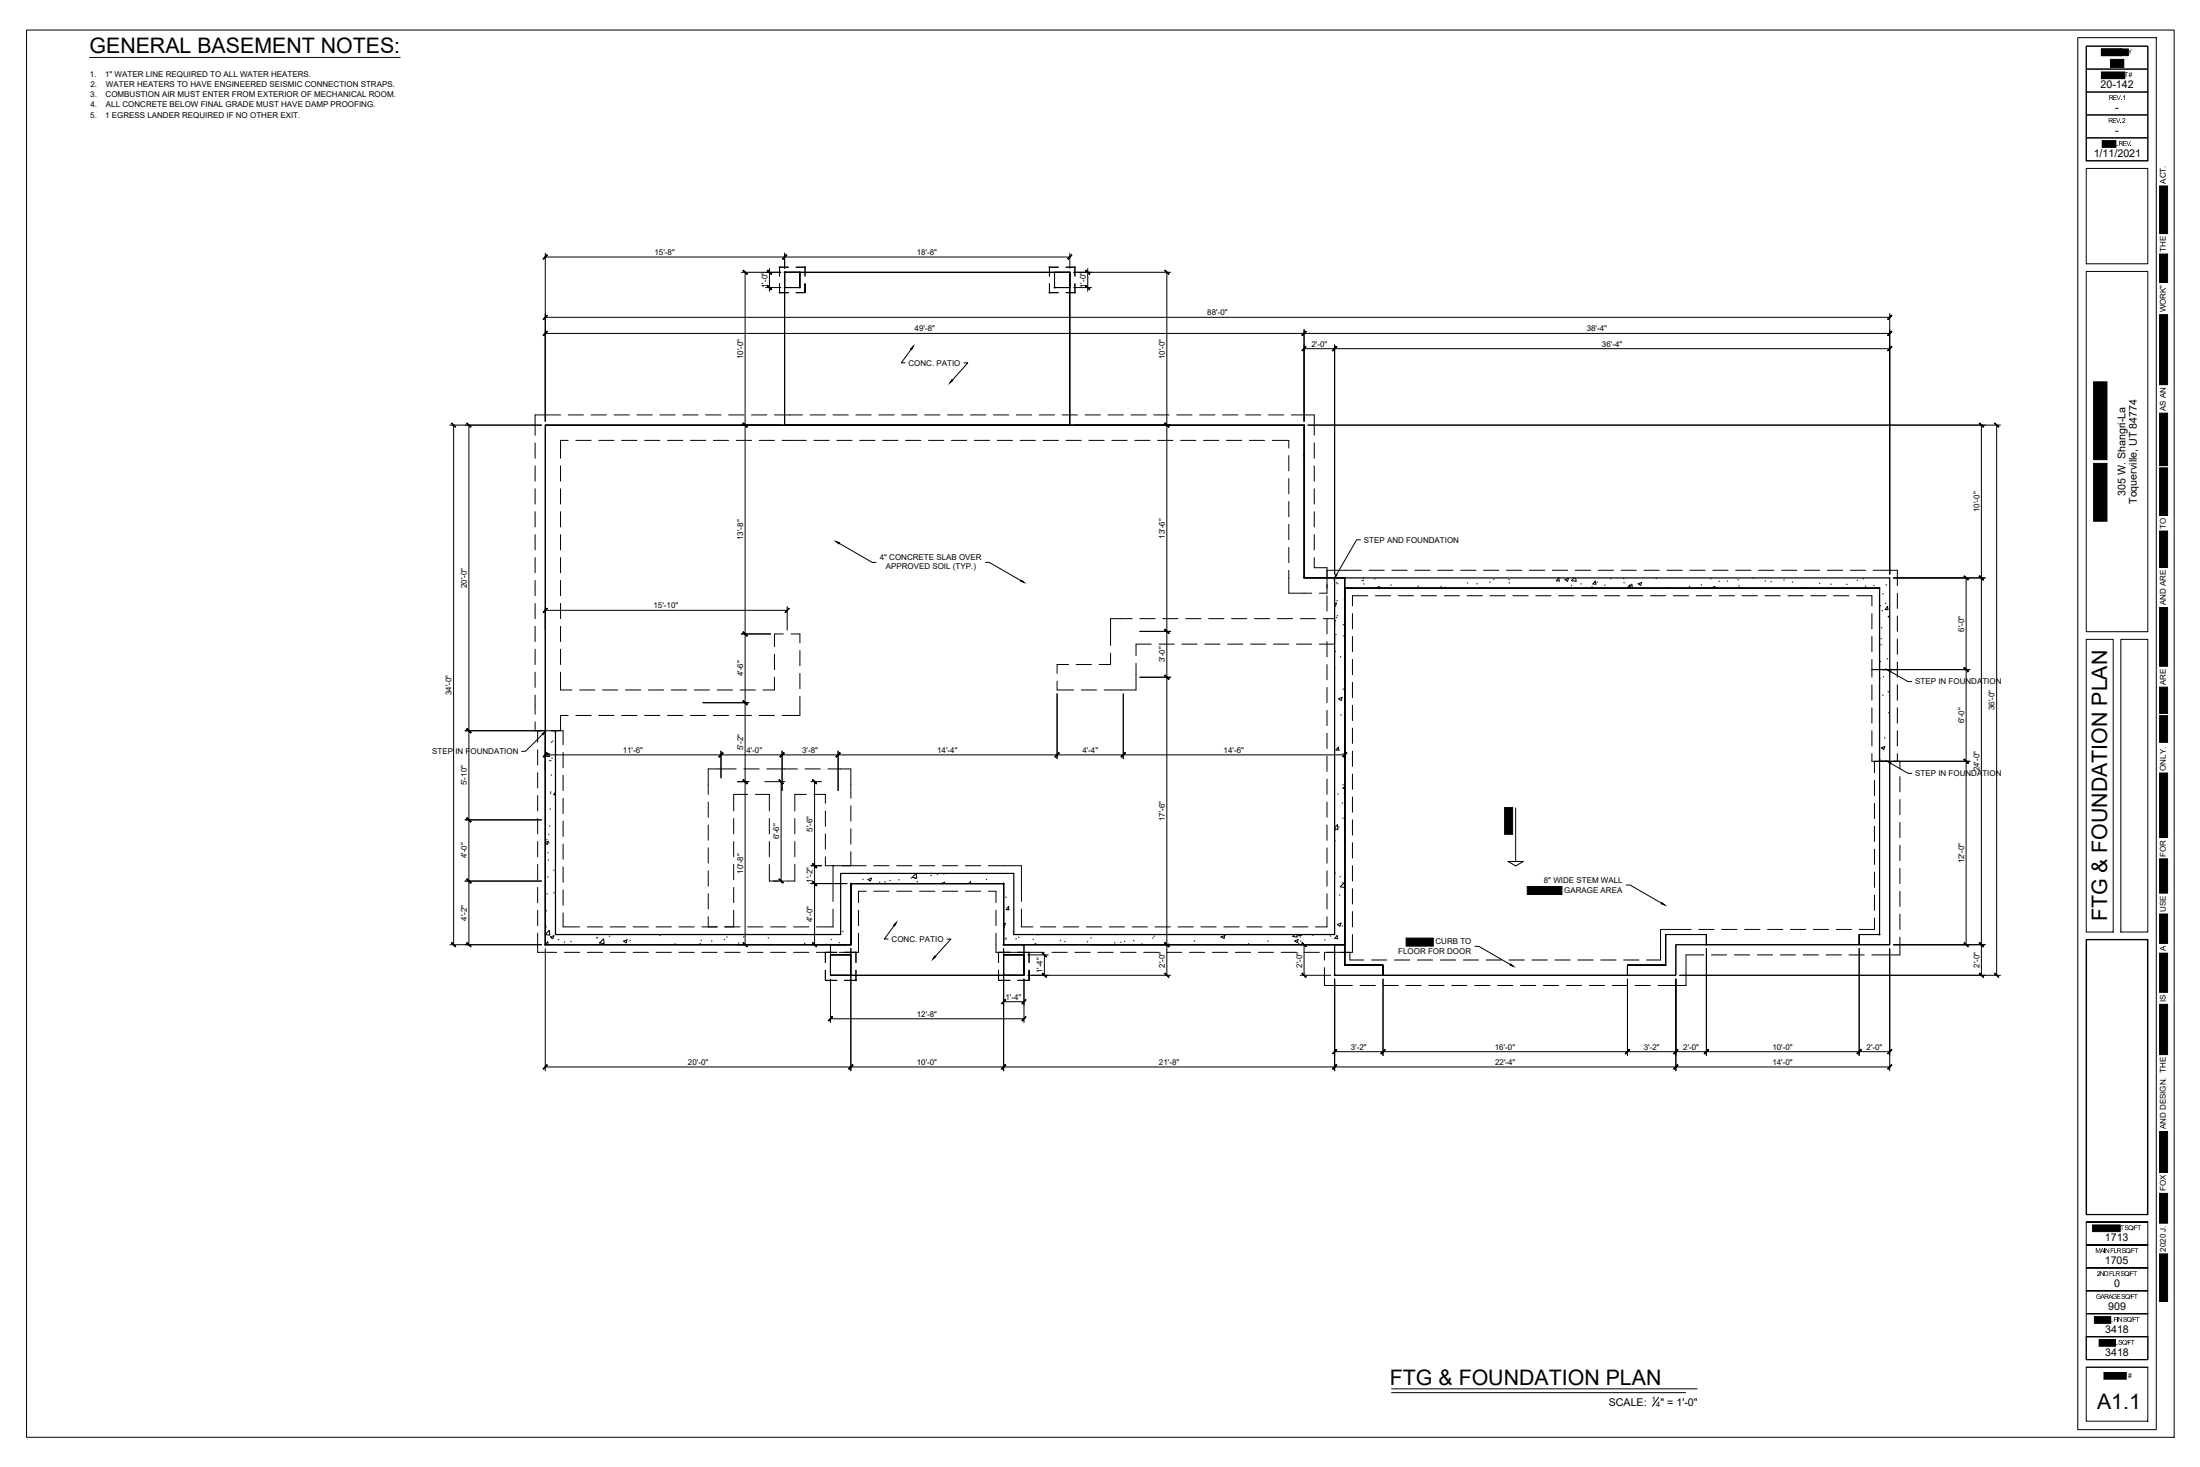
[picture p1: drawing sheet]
<svg xmlns="http://www.w3.org/2000/svg" width="914mm" height="610mm" viewBox="0 0 914 610" stroke-linecap="round" stroke-linejoin="round" font-family="sans-serif">
<path d="M378.4 145l1.2-1.1-.7 1.4zM395.6 157.8l.4 .3-1.2 1zM347.4 225l1.6 .6-.3 .4zM555.3 238.6l.4 .3-1 1.2zM424.4 241l1.2 1-1.5-.5zM784.4 278.2l1.5 .6-.3 .5zM225.3 304.9l1.3-.9-.9 1.3zM784.4 316.3l1.5 .6-.3 .5zM690.7 375.1l1.3 1-1.5-.5zM371.4 384.5l1.2-1.2-.8 1.5zM388.6 397.2l.4 .4-1.3 1zM627.9 400.6l1.2 1-1.5-.6z" fill="#000" stroke="#000" stroke-width=".42"/>
<g fill="none" stroke="#000" stroke-width=".42">
<path d="M226.6 105.2v69.9M226.6 106.8h218.1M308.1 113.1h16.4M309.7 113.1v279.5M318.2 119.5h6.3M319.8 111.6v9.5M326.1 105.2v6.4M444.7 105.2v6.4M446.2 113.1h40.4M446.2 119.5h7.5M452.1 111.6v9.5M485 113.1v292.2"/>
<path d="M226.6 138.5h558.8M226.6 131.9h558.8M542 137v38.1M785.4 130.3v108.3M378.7 145.2l-4.1 5.6h1.6M400.7 150.8h1.6l-6.5 7.2M542 144.9h243.4M554.7 143.3v95.3M187 176.6h38.1M188.5 176.6v216M194.9 176.6v216M308.1 176.6h16.4"/>
<path d="M446.2 176.6h40.4M543.6 176.6h287.9M823.5 176.6v228.7M829.9 176.6v228.7M348.8 225.8l13.7 7.9h1.6M409.6 233.7h1.6l13.1 7.6M565.5 224.3h-1.6l-8.4 14.5M226.6 252v9.8M226.6 253.6h100.6M327.2 252v9.8M787 240.1h38.1M817.2 240.1v152.5"/>
<path d="M308.1 263.4h12.2M473.8 262.4h12.8M782.8 278.2h36M785.8 279.1l7.2 4.1h1.6M292.2 292h19.1M439.4 288.3v27M466.9 288.3v27M473.8 281.4h12.8M193.3 303.6h31.8M225.5 305.1l-7.1 7.1h-1.6M226.6 312.1v7.7M226.6 313.7h332.4"/>
<path d="M299.7 312.1v11.1M325.1 312.1v16.4M348.3 312.1v16.4M559 312.1v2.7M785.8 317.2l7.2 4.1h1.6M787 316.3h31.8M306.5 324.8h4.8M317.9 324.8h8.3M324.7 324.8v41.3M337 324.8h4.5M338.6 324.8v34.9M630 335.8v22.2"/>
<path d="M193.3 340.7h31.8M337 359.7h4.5M338.6 358.2v10.6M626.8 358h6.3l-3.1 1.8zM193.3 366.1h31.8M321.4 366.1h4.8M337 367.2h15.1M338.6 367.2v25.4M675.9 367.8h1.6l13.1 7.5M187 392.6h38.1M226.6 394.2v50.8M306.5 392.6h4.8"/>
<path d="M337 392.6h15.1M353.6 394.2v50.8M371.6 384.6l-4 5.6h1.6M393.6 390.2h1.6l-6.4 7.2M417.1 394.2v50.8M427.2 396.8h8.5M434.1 396.8v8.5M453.7 392.6h32.9M540.4 392.6h12.7M542 392.6v12.7M613 393.2h1.6l13.1 7.6M709.2 394.2v44.4"/>
<path d="M772.7 394.2v44.4M785.4 394.2v50.8M787 392.6h38.1M345.2 406.9v18M417.1 416.3h8.5M425.6 406.9v18M427.2 405.3h59.4M540.4 405.3h12.7M554.7 406.9v38.1M574.8 406.9v31.7M676.4 406.9v31.7M696.5 406.9v38.1"/>
<path d="M698.1 405.3h133.4M345.2 423.3h80.4M554.7 437h230.7M226.6 443.4h558.8"/>
</g>
<!-- layer: Basement Floor Plan|S-Walls -->
<g fill="none" stroke="#000" stroke-width=".42">
<path d="M565.8 237h-14.3v7.4M569 237h6.4M578.5 237h6.4M588.1 237h6.3M597.6 237h6.3M607.1 237h6.4M616.6 237h6.4M626.2 237h6.3M635.7 237h6.3M645.2 237h6.4M654.7 237h6.4M664.3 237h6.3"/>
<path d="M673.8 237h6.3M683.3 237h6.4M692.8 237h6.4M702.4 237h6.3M711.9 237h6.3M721.4 237h6.4M730.9 237h6.4M740.5 237h6.3M750 237h6.3M759.5 237h6.4M769 237h6.4M778.6 237h10v6.3"/>
<path d="M551.5 247.6v6.3M551.5 257.1v6.3M554.7 250.9l.8-.3-.4 1.3-.4-.3M559 249l-.3 .3h.3M562.1 255v6.3M568.5 247.6h-6.4v4.2M571.7 247.6h6.3M571.9 244.4l1.4-.7-.2 .7M581.2 247.6h6.3M590.7 247.6h6.4M600.2 247.6h6.4M609.8 247.6h6.3"/>
<path d="M619.3 247.6h6.3M628.8 247.6h6.4M638.3 247.6h6.4M647.9 240.1l.2 1.4-1.2-.2zM647.9 247.6h6.3M650.4 240.9l1.5-.6-.4 1.3zM654.3 240.1l-1.1 1.2 1.9 .3-.2-1.5M657.4 247.6h6.3M663.1 241.5l.2 1.3-1.3-.1zM666.9 247.6h6.4M676.2 244.4l1.2-1.3 .2 1.3M676.4 247.6h6.4"/>
<path d="M678.3 242.8l.2 1.3-1.3-.1zM680.9 242.6l1.4-.6-.4 1.3zM686 247.6h6.3M693.2 244.4l.2-.3 .1 .3M695.5 247.6h6.3M705 247.6h6.4M711.4 244.4l1.4-.7-.3 .7M714.5 247.6h6.4M724.1 247.6h6.3M733.6 247.6h6.3M743.1 247.6h6.4M752.6 247.6h6.4"/>
<path d="M762.2 247.6h6.3M771.7 247.6h6.3v4.2M778 255v6.3M784.5 252.1l.3 1.3-1.3-.1zM785.4 255.9l-.6 .3 .6 .4M788.6 246.5v6.3M788.6 256v6.4M551.5 266.6v6.4M551.5 276.1v6.4M562.1 264.5v6.3M562.1 274v6.4M778 278.2h3.2"/>
<path d="M778 264.5v6.3M778 274v7.4M785.4 278.2h3.2M788.6 265.5v6.4M788.6 275.1v6.3M551.5 285.7v6.3M551.5 295.2v6.3M556.4 290.4l1.4-.6-.4 1.3zM562.1 283.5v6.4M562.1 293.1v6.3M778 284.6v6.3M778 294.1v6.4"/>
<path d="M788.6 284.6v6.3M788.6 294.1v6.4M223.5 311.6v6.3M228.1 313.1l.3 1.3-1.3-.1zM229.1 303.6h-5.6v4.8M230.9 303.6h3.1v5.9M234 312.6v6.4M551.5 304.7v6.4M551.5 314.2v6.4M556.3 310.4l.2 1.4-1.2-.1zM562.1 302.6v6.3M562.1 312.1v6.4"/>
<path d="M778 303.6v6.4M778 313.2v3.1h3.2M781.2 315.1v.7M781.9 310.8l1.5-.6-.4 1.3zM788.6 303.6v6.4M788.6 313.2v3.1h-3.2M223.5 321.1v6.4M223.5 330.6v6.4M230.9 329.2l-.8 1 .8 .1M234 322.2v6.3M234 331.7v6.3M551.5 323.8v6.3"/>
<path d="M551.5 333.3v6.3M559 326.7l-.8 .9 .8 .1M559 329.5l-.3 .1 .3 .2M562.1 321.6v6.4M562.1 331.2v6.3M223.5 340.2v6.3M223.5 349.7v6.3M223.5 359.2v6.4M226.6 350.1l1.3-.5-.4 1.3-.9-.6M234 341.2v6.4M234 350.7v6.4M360 359.7h-13.8v14.9"/>
<path d="M363.2 359.7h6.3M372.7 359.7h6.3M382.2 359.7h6.4M391.7 359.7h6.4M401.3 359.7h6.3M410.8 359.7h13.7v14.9M551.5 342.8v6.4M551.5 352.3v6.4M554.7 343.9l1.2-1.2 .2 2-1.4-.2 .3-.1-.3 .9M562.1 340.7v6.3M562.1 350.2v6.4M562.1 359.7v6.4"/>
<path d="M223.5 368.8v6.3M223.5 378.3v6.3M234 379.3v5.9h6.9M234 360.3v6.3M234 369.8v6.4M346.2 377.8v7.4h-6.8M356.8 378.3v6.3M360 370.3h-3.2v4.8M360.7 365.5l1.5-.6-.4 1.3zM363.2 370.3h6.3M372.7 370.3h6.3M380.8 362.9l-1.7 1.7 1.9 .3-.2-2"/>
<path d="M382.2 370.3h6.4M391.1 367.2l1.5-.6-.2 .6M391.7 370.3h6.4M401.3 370.3h6.3M402.7 367.2l.7-.8 .1 .8M410.8 370.3h3.2v4.8M414 378.3v6.3M419.1 376.8l.3 1.3-1.3-.1zM424.5 377.8v7.4h4.8M551.5 361.9v6.3M551.5 371.4v6.4M558.7 366.8l.3 2-1.9-.3z"/>
<path d="M562.1 369.3v6.3M562.1 378.8v6.4M223.5 387.8v7.9h7.9M226.6 392.6l1.1-1.3 .2 1.3M228.3 386.6l.2 2-1.9-.3zM228.8 389.4l1.4-.6-.4 1.3zM234.6 395.7h6.3M244.1 395.7h6.4M244.1 385.2h6.4M250.9 390.1l.2 2-1.9-.3zM253.6 395.7h6.4M253.6 385.2h6.4"/>
<path d="M259.2 391.1l1.5-.6-.5 1.3zM263.2 395.7h6.3M263.2 385.2h6.3M272.7 395.7h6.3M272.7 385.2h6.3M282.2 395.7h6.4M282.2 385.2h6.4M290.1 392.6l1-.4-.2 .4M291.7 395.7h6.4M291.7 385.2h6.4M301.3 395.7h6.3M301.3 385.2h6.3"/>
<path d="M310.8 395.7h6.3M310.8 385.2h6.3M320.3 395.7h6.4M320.3 385.2h6.4M329.8 395.7h6.4M329.8 385.2h6.4M338.8 388.3v.1M339.4 395.7h6.3M356.8 387.8v7.9h-7.9M414 387.8v7.9h10.5M417.1 383.9l.8-.3-.4 1.3-.4-.2M427.7 395.7h6.4"/>
<path d="M429.5 392.6l1-.4-.1 .4M432.5 385.2h6.3M437.2 395.7h6.4M442 385.2h6.4M446.8 395.7h6.3M451.5 385.2h6.4M456.3 395.7h6.3M461.1 385.2h6.3M465.8 395.7h6.4M470.6 385.2h6.3M475.3 395.7h6.4M480.1 385.2h6.4"/>
<path d="M484.9 395.7h6.3M489.6 385.2h6.4M494.4 395.7h6.3M499.2 385.2h6.3M503.9 395.7h6.4M507.7 389.3l1.5-.6-.5 1.3zM508.7 385.2h6.3M513.4 395.7h6.4M518.2 385.2h6.4M523 395.7h6.3M527.7 385.2h6.4M532.5 395.7h6.3"/>
<path d="M537.3 385.2h6.3M538.1 388.3l-.8 .8 1.9 .3-.2-1.1M538.1 391l1.5-.6-.5 1.3zM539.8 388.3l-.2 .3 1.3 .1-.1-.4M542 395.7h6.4M551.5 380.9v4.3h-4.7M555.8 388.7l.2 1.4-1.2-.2zM555.9 384.2l1.5-.6-.5 1.3zM562.1 388.3v7.4h-10.6"/>
</g>
<g fill="#000" stroke="#000" stroke-width=".42">
<circle cx="555" cy="257.9" r=".08"/>
<circle cx="555.5" cy="256.6" r=".08"/>
<circle cx="555.5" cy="242.2" r=".08"/>
<circle cx="555.8" cy="249.6" r=".08"/>
<circle cx="555.9" cy="255.8" r=".08"/>
<circle cx="556" cy="242.5" r=".08"/>
<circle cx="558.3" cy="259.6" r=".08"/>
<circle cx="566.1" cy="241.2" r=".08"/>
<circle cx="566.5" cy="240.2" r=".08"/>
<circle cx="566.7" cy="241.2" r=".08"/>
<circle cx="566.8" cy="242.6" r=".08"/>
<circle cx="571.4" cy="240.5" r=".08"/>
<circle cx="578.1" cy="243.1" r=".08"/>
<circle cx="589.5" cy="243.6" r=".08"/>
<circle cx="599" cy="243.8" r=".08"/>
<circle cx="600.5" cy="244.3" r=".08"/>
<circle cx="600.7" cy="244.1" r=".08"/>
<circle cx="610" cy="242.2" r=".08"/>
<circle cx="613.9" cy="242.6" r=".08"/>
<circle cx="615" cy="244.3" r=".08"/>
<circle cx="619.2" cy="241.9" r=".08"/>
<circle cx="620.9" cy="240.7" r=".08"/>
<circle cx="627.2" cy="240.8" r=".08"/>
<circle cx="627.3" cy="242.2" r=".08"/>
<circle cx="653.2" cy="243.3" r=".08"/>
<circle cx="657.1" cy="242.6" r=".08"/>
<circle cx="661.7" cy="243.9" r=".08"/>
<circle cx="663.9" cy="242" r=".08"/>
<circle cx="667" cy="243.2" r=".08"/>
<circle cx="669.4" cy="240.5" r=".08"/>
<circle cx="674.9" cy="240.4" r=".08"/>
<circle cx="675" cy="242.1" r=".08"/>
<circle cx="688.4" cy="240.4" r=".08"/>
<circle cx="702.2" cy="243.7" r=".08"/>
<circle cx="707.1" cy="243" r=".08"/>
<circle cx="711.1" cy="240.4" r=".08"/>
<circle cx="714.6" cy="241.6" r=".08"/>
<circle cx="718" cy="241.5" r=".08"/>
<circle cx="722.4" cy="240.9" r=".08"/>
<circle cx="722.8" cy="243.4" r=".08"/>
<circle cx="728.7" cy="240.1" r=".08"/>
<circle cx="733.7" cy="241.4" r=".08"/>
<circle cx="736.2" cy="241.7" r=".08"/>
<circle cx="741.5" cy="241" r=".08"/>
<circle cx="745" cy="241.9" r=".08"/>
<circle cx="750.3" cy="244.1" r=".08"/>
<circle cx="756.3" cy="242.4" r=".08"/>
<circle cx="761" cy="242.8" r=".08"/>
<circle cx="767.6" cy="242.8" r=".08"/>
<circle cx="772" cy="241.2" r=".08"/>
<circle cx="774.4" cy="240.5" r=".08"/>
<circle cx="775.4" cy="243.6" r=".08"/>
<circle cx="778.9" cy="243.3" r=".08"/>
<circle cx="781.5" cy="251.7" r=".08"/>
<circle cx="782.3" cy="253.8" r=".08"/>
<circle cx="782.6" cy="246.7" r=".08"/>
<circle cx="783.7" cy="250.7" r=".08"/>
<circle cx="784" cy="243" r=".08"/>
<circle cx="554.7" cy="277.8" r=".08"/>
<circle cx="555" cy="270.7" r=".08"/>
<circle cx="555.2" cy="263.7" r=".08"/>
<circle cx="557.2" cy="272.9" r=".08"/>
<circle cx="558.5" cy="264.2" r=".08"/>
<circle cx="558.8" cy="277.9" r=".08"/>
<circle cx="781.6" cy="274.9" r=".08"/>
<circle cx="781.8" cy="267.9" r=".08"/>
<circle cx="781.9" cy="265.4" r=".08"/>
<circle cx="782.1" cy="260.8" r=".08"/>
<circle cx="784.5" cy="273.8" r=".08"/>
<circle cx="557.4" cy="297.1" r=".08"/>
<circle cx="558.3" cy="286.4" r=".08"/>
<circle cx="781.3" cy="282" r=".08"/>
<circle cx="782.6" cy="288.9" r=".08"/>
<circle cx="782.9" cy="281.3" r=".08"/>
<circle cx="784.8" cy="287.4" r=".08"/>
<circle cx="785" cy="296.2" r=".08"/>
<circle cx="228.4" cy="316.1" r=".08"/>
<circle cx="228.9" cy="316.1" r=".08"/>
<circle cx="229.2" cy="308.5" r=".08"/>
<circle cx="229.4" cy="315" r=".08"/>
<circle cx="229.7" cy="308" r=".08"/>
<circle cx="556" cy="311.1" r=".08"/>
<circle cx="558.2" cy="313.2" r=".08"/>
<circle cx="783.3" cy="306.6" r=".08"/>
<circle cx="228.7" cy="336.2" r=".08"/>
<circle cx="228.8" cy="329.7" r=".08"/>
<circle cx="228.9" cy="329.1" r=".08"/>
<circle cx="229.2" cy="322.1" r=".08"/>
<circle cx="556.1" cy="329.9" r=".08"/>
<circle cx="558" cy="333.7" r=".08"/>
<circle cx="558.2" cy="340" r=".08"/>
<circle cx="558.2" cy="326.1" r=".08"/>
<circle cx="227.3" cy="348.9" r=".08"/>
<circle cx="227.8" cy="354.3" r=".08"/>
<circle cx="227.9" cy="357.3" r=".08"/>
<circle cx="228.1" cy="346.7" r=".08"/>
<circle cx="228.2" cy="350.3" r=".08"/>
<circle cx="228.4" cy="343.2" r=".08"/>
<circle cx="554.8" cy="349.3" r=".08"/>
<circle cx="556.5" cy="343.6" r=".08"/>
<circle cx="227.1" cy="378.5" r=".08"/>
<circle cx="227.4" cy="371.4" r=".08"/>
<circle cx="227.6" cy="364.4" r=".08"/>
<circle cx="230.2" cy="361.6" r=".08"/>
<circle cx="230.2" cy="371" r=".08"/>
<circle cx="358.6" cy="365.4" r=".08"/>
<circle cx="365.6" cy="366.6" r=".08"/>
<circle cx="367.8" cy="366.4" r=".08"/>
<circle cx="367.9" cy="367.1" r=".08"/>
<circle cx="370" cy="365.9" r=".08"/>
<circle cx="373.6" cy="365.6" r=".08"/>
<circle cx="378.8" cy="364.8" r=".08"/>
<circle cx="380.3" cy="365" r=".08"/>
<circle cx="381.3" cy="366.4" r=".08"/>
<circle cx="387" cy="363.8" r=".08"/>
<circle cx="389.7" cy="363.4" r=".08"/>
<circle cx="392.3" cy="363.1" r=".08"/>
<circle cx="392.6" cy="366.9" r=".08"/>
<circle cx="410" cy="365.4" r=".08"/>
<circle cx="418.1" cy="372.8" r=".08"/>
<circle cx="554.9" cy="362.8" r=".08"/>
<circle cx="556.8" cy="371.9" r=".08"/>
<circle cx="557.1" cy="364.3" r=".08"/>
<circle cx="558.1" cy="366.8" r=".08"/>
<circle cx="226.6" cy="392.6" r=".08"/>
<circle cx="226.9" cy="385.5" r=".08"/>
<circle cx="226.9" cy="384.9" r=".08"/>
<circle cx="232.1" cy="390.4" r=".08"/>
<circle cx="234.6" cy="391.5" r=".08"/>
<circle cx="237.3" cy="391.2" r=".08"/>
<circle cx="248" cy="389.8" r=".08"/>
<circle cx="248.3" cy="389.6" r=".08"/>
<circle cx="253.3" cy="389.1" r=".08"/>
<circle cx="261.9" cy="390.9" r=".08"/>
<circle cx="274.2" cy="388.7" r=".08"/>
<circle cx="280.6" cy="392.2" r=".08"/>
<circle cx="291.5" cy="390.7" r=".08"/>
<circle cx="295.8" cy="391.1" r=".08"/>
<circle cx="301.1" cy="390.4" r=".08"/>
<circle cx="302.2" cy="389.4" r=".08"/>
<circle cx="307" cy="391.9" r=".08"/>
<circle cx="309.1" cy="389.3" r=".08"/>
<circle cx="319.4" cy="389.8" r=".08"/>
<circle cx="334.5" cy="392" r=".08"/>
<circle cx="343.6" cy="392.4" r=".08"/>
<circle cx="345.5" cy="390.4" r=".08"/>
<circle cx="348.9" cy="391.7" r=".08"/>
<circle cx="350.3" cy="387" r=".08"/>
<circle cx="417.2" cy="385.5" r=".08"/>
<circle cx="418.1" cy="390.2" r=".08"/>
<circle cx="418.1" cy="389.9" r=".08"/>
<circle cx="421.2" cy="387.1" r=".08"/>
<circle cx="422.3" cy="390.1" r=".08"/>
<circle cx="423.4" cy="389.5" r=".08"/>
<circle cx="429.4" cy="390.3" r=".08"/>
<circle cx="431.4" cy="388.4" r=".08"/>
<circle cx="440.7" cy="390.8" r=".08"/>
<circle cx="442.6" cy="391.2" r=".08"/>
<circle cx="452" cy="391.3" r=".08"/>
<circle cx="453.5" cy="389.7" r=".08"/>
<circle cx="463.3" cy="391.8" r=".08"/>
<circle cx="464.2" cy="388.4" r=".08"/>
<circle cx="465.9" cy="391.5" r=".08"/>
<circle cx="467.4" cy="391.2" r=".08"/>
<circle cx="471.2" cy="390.8" r=".08"/>
<circle cx="474.6" cy="392.3" r=".08"/>
<circle cx="479.2" cy="389.8" r=".08"/>
<circle cx="479.8" cy="389" r=".08"/>
<circle cx="485.8" cy="392.3" r=".08"/>
<circle cx="496.5" cy="391" r=".08"/>
<circle cx="507.5" cy="389.4" r=".08"/>
<circle cx="519" cy="392.1" r=".08"/>
<circle cx="527" cy="391.1" r=".08"/>
<circle cx="539.8" cy="392" r=".08"/>
<circle cx="540.4" cy="389.3" r=".08"/>
<circle cx="540.6" cy="391.1" r=".08"/>
<circle cx="545.7" cy="388.6" r=".08"/>
<circle cx="550.6" cy="390.5" r=".08"/>
<circle cx="553" cy="388.9" r=".08"/>
<circle cx="557.9" cy="384.8" r=".08"/>
</g>
<path d="M781.2 278.2v38.1h4.2v-38.1M226.6 303.6v89h127v-25.4h63.5v25.4h141.9v-148.2h222.2v33.8h4.2v-38.1h-230.7v148.2h-133.3v-25.4h-72v25.4h-118.5v-84.7h-1.8" fill="none" stroke="#000" stroke-width=".51"/>
<!-- layer: Basement Floor Plan|A-Slab -->
<g fill="none" stroke="#000" stroke-width=".42">
<path d="M326.1 113.1v63.5v-63.5h118.6zM326.1 113.1h6.4v6.4h-6.4v-6.4h6.4v6.4h-6.4zM438.3 113.1h6.4v6.4h-6.4v-6.4v6.4h6.4v-6.4zM444.7 113.1v63.5v-63.5M226.6 176.6v216h127v-25.4h63.5v25.4h141.9v-152.5h-17v-63.5h-213.8h213.8v63.5h17v152.5h-141.9v-25.4h-63.5v25.4h-127v-216h101.6zM444.7 176.6h-118.6h118.6M559 244.4v156.6v-156.6h222.2zM781.2 244.4v143.9v-143.9M781.2 316.3v72v-72h4.2zM785.4 316.3v76.3h-12.7h12.7zM353.6 367.2h63.5v25.4h8.5v12.7h-80.4h80.4v-12.7h-8.5v-25.4zM345.2 392.6v12.7v-12.7h8.4z"/>
<path d="M345.2 396.8v8.5h8.4v-8.5h-8.4h8.4v8.5h-8.4zM353.6 392.6v-25.4v25.4M417.1 396.8h8.5h-8.5v8.5h8.5v-8.5v8.5h-8.5zM554.7 392.6h4.3v8.4h15.8h-15.8h15.8v4.3h-20.1v-12.7h4.3v8.4h15.8v4.3h-20.1zM692.3 388.3v12.7v-12.7M692.3 388.3v12.7h-15.9v4.3h20.1v-12.7h12.7M692.3 388.3h16.9h-16.9M709.2 388.3h-16.9h16.9v4.3M709.2 388.3v4.3v-4.3M709.2 388.3v4.3M781.2 388.3h-8.5v4.3M781.2 388.3h-8.5v4.3h-63.5h63.5"/>
<path d="M574.8 405.3v-4.3v4.3M676.4 401v4.3v-4.3M676.4 405.3h-101.6h101.6M692.3 401h-15.9h15.9"/>
</g>
<g fill="#000" stroke="#000" stroke-width=".42">
<circle cx="326.1" cy="113.2" r=".17"/>
<circle cx="326.1" cy="119.5" r=".17"/>
<circle cx="332.5" cy="119.5" r=".17"/>
<circle cx="332.5" cy="113.2" r=".17"/>
<circle cx="438.3" cy="119.5" r=".17"/>
<circle cx="444.7" cy="113.2" r=".17"/>
<circle cx="444.7" cy="119.5" r=".17"/>
<circle cx="442.5" cy="176.7" r=".17"/>
<circle cx="542" cy="176.7" r=".17"/>
<circle cx="542" cy="189.4" r=".17"/>
<circle cx="542" cy="240.2" r=".17"/>
<circle cx="559" cy="244.4" r=".17"/>
<circle cx="559" cy="240.2" r=".17"/>
<circle cx="781.2" cy="244.4" r=".17"/>
<circle cx="353.6" cy="367.2" r=".17"/>
<circle cx="417.1" cy="367.2" r=".17"/>
<circle cx="226.6" cy="392.6" r=".17"/>
<circle cx="345.2" cy="392.6" r=".17"/>
<circle cx="353.6" cy="392.6" r=".17"/>
<circle cx="417.1" cy="392.6" r=".17"/>
<circle cx="559" cy="392.6" r=".17"/>
<circle cx="709.2" cy="392.6" r=".17"/>
<circle cx="781.2" cy="388.3" r=".17"/>
<circle cx="353.6" cy="405.3" r=".17"/>
<circle cx="554.7" cy="405.3" r=".17"/>
<circle cx="692.3" cy="401" r=".17"/>
</g>
<!-- layer: Basement Floor Plan|A-Wall-Ftng -->
<g fill="none" stroke="#000" stroke-width=".42">
<path d="M324 111h3.7h-3.7v3.7zM324 117.9v3.7M330.9 111h3.7v3.7M334.6 117.9v3.7v-3.7M436.2 117.9v3.7h3.7h-3.7zM436.2 111h3.7h-3.7v3.7zM443.1 111h3.7v3.7M446.8 117.9v3.7h-3.7M327.7 121.6h-3.7h3.7M330.9 121.6h3.7M233 172.4h-10.6v8.5M236.2 172.4h6.3"/>
<path d="M245.7 172.4h6.3M255.2 172.4h6.4M264.7 172.4h6.4M274.3 172.4h6.3M283.8 172.4h6.3M293.3 172.4h6.4M302.8 172.4h6.4M312.4 172.4h6.3M321.9 172.4h11.6M336.7 172.4h6.4M346.2 172.4h6.4M355.8 172.4h6.3"/>
<path d="M365.3 172.4h6.3M374.8 172.4h6.4M384.3 172.4h6.4M393.9 172.4h6.3M403.4 172.4h6.3M412.9 172.4h6.4M422.4 172.4h6.4M432 172.4h6.3M441.5 172.4h6.3M451 172.4h6.4M460.5 172.4h6.4M470.1 172.4h6.3"/>
<path d="M479.6 172.4h6.3M489.1 172.4h6.4M498.6 172.4h6.4M508.2 172.4h6.3M517.7 172.4h6.3M527.2 172.4h6.4M536.7 172.4h9.6v8.5M222.4 184.1v6.3M222.4 193.6v6.3M233 193.6v6.3M236.2 183h-3.2v7.4M239.3 183h6.4"/>
<path d="M248.9 183h6.3M258.4 183h6.3M267.9 183h6.4M277.4 183h6.4M287 183h6.3M296.5 183h6.3M306 183h6.4M315.5 183h6.4M325.1 183h10M338.3 183h6.3M347.8 183h6.4M357.3 183h6.4"/>
<path d="M366.9 183h6.3M376.4 183h6.3M385.9 183h6.4M395.4 183h6.4M405 183h6.3M414.5 183h6.3M424 183h6.4M433.5 183h6.4M443.1 183h6.3M452.6 183h6.3M462.1 183h6.4M471.6 183h6.4"/>
<path d="M481.2 183h6.3M490.7 183h6.3M500.2 183h6.4M509.7 183h6.4M519.3 183h6.3M528.8 183h6.9v3.2M535.7 189.3v6.4M535.7 198.9v6.3M546.3 184.1v6.3M546.3 193.6v6.3M222.4 203.1v6.4M222.4 212.6v6.4"/>
<path d="M233 203.1v6.4M233 212.6v6.4M535.7 208.4v6.3M535.7 217.9v6.4M546.3 203.1v6.4M546.3 212.6v6.4M222.4 222.2v6.3M222.4 231.7v6.3M233 222.2v6.3M233 231.7v6.3M535.7 227.4v6.4M535.7 237v9.5h9.5"/>
<path d="M546.3 222.2v6.3M546.3 231.7v4.2h5.2v3.7M222.4 241.2v6.4M222.4 250.7v6.4M233 241.2v6.4M233 250.7v6.4M470.6 257.1h-9v11.1M473.8 257.1h6.3M483.3 257.1h6.3M492.8 257.1h6.4M502.3 257.1h6.4M511.9 257.1h6.3"/>
<path d="M521.4 257.1h6.3M530.9 257.1h6.4M540.4 257.1h6.4M550 257.1h4.7v3.7M551.5 242.8v3.7h-3.1M222.4 260.3v6.3M222.4 269.8v6.3M222.4 279.3v6.4M233 260.3v6.3M233 269.8v6.3M233 279.3v7.4h4.8M321.9 271.9v6.3"/>
<path d="M325.6 263.4h-3.7v5.3M328.8 263.4h3.7v3.7M332.5 270.3v6.4M332.5 279.8v6.4M444.1 276.1h-4.7v3.7M447.3 276.1h6.4M461.6 271.4v4.7h-4.8M472.2 275.6v11.1h-13.3M478.5 267.7h-6.3v4.7M481.7 267.7h6.3M491.2 267.7h6.4M500.7 267.7h6.4"/>
<path d="M510.3 267.7h6.3M519.8 267.7h6.3M529.3 267.7h6.4M538.8 267.7h6.4M554.7 264v3.7h-6.3M222.4 299.9v3.7h3.7M222.4 288.8v8M236.2 297.3h-3.2v6.3h-3.7M239.3 297.3h6.4M240.9 286.7h6.4M248.9 297.3h6.3M250.5 286.7h6.3"/>
<path d="M258.4 297.3h6.3M260 286.7h6.3M267.9 297.3h6.4M269.5 286.7h6.4M277.4 297.3h6.4M279 286.7h6.4M287 297.3h6.3M288.6 286.7h6.3M296.5 297.3h6.3M298.1 286.7h6.3M306 297.3h6.4M307.6 286.7h6.4"/>
<path d="M315.5 297.3h6.4M321.9 281.4v5.3h-4.8M332.5 289.4v7.9h-7.4M439.4 283v3.7h6.8M449.4 286.7h6.4M306 319.5h-11.6v10.6M309.2 319.5h6.3M318.7 319.5h12.7M334.6 319.5h6.3M344.1 319.5h9.5v12.2M782.8 316.3h-3.7v4.8M786 316.3h3.7v3.2"/>
<path d="M294.4 333.3v6.3M310.8 330.1h-5.8v6.9M314 330.1h5.8v6.9M335.1 330.1h-4.7v6.9M338.3 330.1h4.8v3.7M343.1 337v6.3M353.6 334.9v6.3M779.1 324.3v6.3M779.1 333.8v6.4M789.7 322.7v6.3M789.7 332.2v6.4M294.4 342.8v6.4"/>
<path d="M294.4 352.3v6.4M305 340.2v6.3M305 349.7v6.3M305 359.2v6.4M319.8 359.2v6.9h3.7M319.8 340.2v6.3M319.8 349.7v6.3M330.4 340.2v6.3M330.4 349.7v6.3M330.4 359.2v6.9h-3.7M343.1 346.5v6.4M343.1 356v3.7h3.7"/>
<path d="M353.6 344.4v6.3M353.6 353.9v5.8h-3.7M779.1 343.3v6.4M779.1 352.9v6.3M789.7 341.7v6.4M789.7 351.3v6.3M294.4 361.9v6.3M294.4 371.4v6.4M305 368.8v6.3M305 378.3v6.9h-3.7M779.1 362.4v6.4M779.1 371.9v6.4"/>
<path d="M789.7 360.8v6.4M789.7 370.3v6.4M789.7 379.9v6.3M294.4 380.9v4.3h3.7M343.1 395.7h4.7h-4.7v4.3zM351 395.7h4.8v4.3M419.8 395.7h-4.8v4.3M423 395.7h4.7h-4.7M427.7 395.7v4.3M554.2 395.7h-3.7v3.2M557.4 395.7h3.7v3.2h5.8M570.1 398.9h6.3"/>
<path d="M579.6 398.9h6.3M589.1 398.9h6.4M598.6 398.9h6.4M608.2 398.9h6.3M617.7 398.9h6.3M627.2 398.9h6.4M636.7 398.9h6.4M646.3 398.9h6.3M655.8 398.9h6.3M665.3 398.9h6.4M674.8 398.9h6.4M702.9 386.2h-12.7v12.7h-5.8"/>
<path d="M706.1 386.2h6.3M708.2 396.8h-7.4v12.7h-11.7M711.4 396.8h6.3M715.6 386.2h6.3M720.9 396.8h6.3M725.1 386.2h6.4M730.4 396.8h6.4M734.6 386.2h6.4M739.9 396.8h6.4M744.2 386.2h6.3M749.5 396.8h6.3M753.7 386.2h6.3"/>
<path d="M759 396.8h6.3M763.2 386.2h6.4M768.5 396.8h6.4M779.1 381.5v4.7h-6.4M789.7 389.4v7.4h-11.7M343.1 403.2v4.2h4.7M351 407.4h4.8v-4.2v4.2zM415 403.2v4.2h4.8h-4.8zM423 407.4h4.7M427.7 403.2v4.2v-4.2M550.5 402.1v7.4h11.6M565.3 409.5h6.4"/>
<path d="M574.8 409.5h6.4M584.4 409.5h6.3M593.9 409.5h6.3M603.4 409.5h6.4M612.9 409.5h6.4M622.5 409.5h6.3M632 409.5h6.3M641.5 409.5h6.4M651 409.5h6.4M660.6 409.5h6.3M670.1 409.5h6.3M679.6 409.5h6.4"/>
</g>
<g fill="#000" stroke="#000" stroke-width=".42">
<circle cx="324" cy="111" r=".17"/>
<circle cx="334.6" cy="111" r=".17"/>
<circle cx="436.2" cy="111" r=".17"/>
<circle cx="446.8" cy="111" r=".17"/>
<circle cx="324" cy="121.6" r=".17"/>
<circle cx="436.2" cy="121.6" r=".17"/>
<circle cx="446.8" cy="121.6" r=".17"/>
<circle cx="355.8" cy="395.7" r=".17"/>
<circle cx="355.8" cy="407.4" r=".17"/>
</g>
<g fill="#000" stroke="#000" stroke-width=".42">
<path d="M227.3 105.9l-1.4 1.8 1.6-1.6zM227.3 105.9l-1.4 1.8-.2-.2z"/>
<path d="M308.8 112.4l1.6 1.6 .2-.2zM308.8 112.4l.2-.1 1.6 1.5z"/>
<path d="M319.1 112.3l-.2 .1 1.8 1.4zM318.9 112.4l1.8 1.4-.2 .2z"/>
<path d="M325.2 107.5l.2 .2 1.4-1.8zM326.8 105.9l.2 .2-1.6 1.6z"/>
<path d="M326.8 105.9l-1.4 1.8 1.6-1.6zM326.8 105.9l-1.4 1.8-.2-.2z"/>
<path d="M443.8 107.5l.1 .2 1.5-1.8zM445.4 105.9l.1 .2-1.6 1.6z"/>
<path d="M451.4 112.3l-.2 .1 1.8 1.4zM451.2 112.4l1.8 1.4-.2 .2z"/>
<path d="M484.1 112.4l1.6 1.6 .2-.2zM484.1 112.4l.2-.1 1.6 1.5z"/>
<path d="M227.3 131l-1.4 1.7 1.6-1.6zM227.3 131l-1.4 1.7-.2-.1z"/>
<path d="M227.3 137.7l-1.4 1.7 1.6-1.6zM227.3 137.7l-1.4 1.7-.2-.2z"/>
<path d="M318.9 118.8l1.6 1.6 .2-.2zM318.9 118.8l.2-.2 1.6 1.6z"/>
<path d="M451.2 118.8l1.6 1.6 .2-.2zM451.2 118.8l.2-.2 1.6 1.6z"/>
<path d="M541.1 139.2l.2 .2 1.4-1.7zM542.7 137.7l.2 .1-1.6 1.6z"/>
<path d="M542.7 137.7l-1.4 1.7 1.6-1.6zM542.7 137.7l-1.4 1.7-.2-.2z"/>
<path d="M784.6 139.2l.1 .2 1.5-1.7zM786.2 137.7l.1 .1-1.6 1.6z"/>
<path d="M784.6 132.6l.1 .1 1.5-1.7zM786.2 131l.1 .1-1.6 1.6z"/>
<path d="M542.7 144l-1.4 1.8 1.6-1.6zM542.7 144l-1.4 1.8-.2-.2z"/>
<path d="M553.8 145.6l.2 .2 1.4-1.8zM555.4 144l.2 .2-1.6 1.6z"/>
<path d="M555.4 144l-1.4 1.8 1.6-1.6zM555.4 144l-1.4 1.8-.2-.2z"/>
<path d="M784.6 145.6l.1 .2 1.5-1.8zM786.2 144l.1 .2-1.6 1.6z"/>
<path d="M187.6 175.9l1.6 1.6 .2-.2zM187.6 175.9l.2-.1 1.6 1.5z"/>
<path d="M194 175.9l1.6 1.6 .2-.2zM194 175.9l.2-.1 1.6 1.5z"/>
<path d="M309 175.8l-.2 .1 1.8 1.4zM308.8 175.9l1.8 1.4-.2 .2z"/>
<path d="M308.8 175.9l1.6 1.6 .2-.2zM309 175.8l1.6 1.5-1.8-1.4z"/>
<path d="M484.3 175.8l-.2 .1 1.8 1.4zM484.1 175.9l1.8 1.4-.2 .2z"/>
<path d="M484.1 175.9l1.6 1.6 .2-.2zM484.1 175.9l.2-.1 1.6 1.5z"/>
<path d="M822.7 175.9l1.6 1.6 .1-.2zM822.8 175.8l1.6 1.5-1.7-1.4z"/>
<path d="M829 175.9l1.6 1.6 .2-.2zM829.2 175.8l1.6 1.5-1.8-1.4z"/>
<path d="M822.8 239.3l-.1 .2 1.7 1.4zM822.7 239.5l1.7 1.4-.1 .1z"/>
<path d="M227.3 252.7l-1.4 1.8 1.6-1.6zM227.3 252.7l-1.4 1.8-.2-.2z"/>
<path d="M326.3 254.3l.2 .2 1.4-1.8zM327.9 252.7l.1 .2-1.5 1.6z"/>
<path d="M816.3 239.5l1.6 1.5 .2-.1zM816.3 239.5l.2-.2 1.6 1.6z"/>
<path d="M822.7 239.5l1.6 1.5 .1-.1zM822.7 239.5l.1-.2 1.6 1.6z"/>
<path d="M309 262.6l-.2 .1 1.8 1.5zM308.8 262.7l1.8 1.5-.2 .1z"/>
<path d="M308.8 262.7l1.6 1.6 .2-.1zM308.8 262.7l.2-.1 1.6 1.6z"/>
<path d="M484.3 261.5l-.2 .2 1.8 1.4zM484.1 261.7l1.8 1.4-.2 .2z"/>
<path d="M484.1 261.7l1.6 1.6 .2-.2zM484.1 261.7l.2-.2 1.6 1.6z"/>
<path d="M816.5 277.4l-.2 .2 1.8 1.4zM816.3 277.6l1.8 1.4-.2 .1z"/>
<path d="M816.3 277.6l1.6 1.5 .2-.1zM816.3 277.6l.2-.2 1.6 1.6z"/>
<path d="M309 291.1l-.2 .2 1.8 1.4zM308.8 291.3l1.8 1.4-.2 .2z"/>
<path d="M308.8 291.3l1.6 1.6 .2-.2zM308.8 291.3l.2-.2 1.6 1.6z"/>
<path d="M484.3 280.6l-.2 .1 1.8 1.4zM484.1 280.7l1.8 1.4-.2 .2z"/>
<path d="M484.1 280.7l1.6 1.6 .2-.2zM484.1 280.7l.2-.1 1.6 1.5z"/>
<path d="M194 303l1.8 1.4-1.6-1.6zM194 303l1.8 1.4-.2 .1z"/>
<path d="M194 303l1.6 1.5 .2-.1zM194 303l.2-.2 1.6 1.6z"/>
<path d="M227.3 312.8l-1.4 1.8 1.6-1.6zM227.3 312.8l-1.4 1.8-.2-.2z"/>
<path d="M298.8 314.4l.1 .2 1.5-1.8zM300.4 312.8l.1 .2-1.6 1.6z"/>
<path d="M300.4 312.8l-1.5 1.8 1.6-1.6zM300.4 312.8l-1.5 1.8-.1-.2z"/>
<path d="M324.2 314.4l.1 .2 1.5-1.8zM325.8 312.8l.1 .2-1.6 1.6z"/>
<path d="M325.8 312.8l-1.5 1.8 1.6-1.6zM325.8 312.8l-1.5 1.8-.1-.2z"/>
<path d="M347.5 314.4l.1 .2 1.4-1.8zM349 312.8l.2 .2-1.6 1.6z"/>
<path d="M349 312.8l-1.4 1.8 1.6-1.6zM349 312.8l-1.4 1.8-.1-.2z"/>
<path d="M438.5 314.4l.1 .2 1.5-1.8zM440.1 312.8l.1 .2-1.6 1.6z"/>
<path d="M440.1 312.8l-1.5 1.8 1.6-1.6zM440.1 312.8l-1.5 1.8-.1-.2z"/>
<path d="M466 314.4l.2 .2 1.4-1.8zM467.6 312.8l.1 .2-1.5 1.6z"/>
<path d="M467.6 312.8l-1.4 1.8 1.5-1.6zM467.6 312.8l-1.4 1.8-.2-.2z"/>
<path d="M558.1 314.4l.1 .2 1.5-1.8zM559.7 312.8l.1 .2-1.6 1.6z"/>
<path d="M816.5 315.5l-.2 .2 1.8 1.4zM816.3 315.7l1.8 1.4-.2 .1z"/>
<path d="M816.3 315.7l1.6 1.5 .2-.1zM816.3 315.7l.2-.2 1.6 1.6z"/>
<path d="M194 340l1.8 1.4-1.6-1.6zM194 340l1.8 1.4-.2 .2z"/>
<path d="M309 323.9l-.2 .2 1.8 1.4zM308.8 324.1l1.8 1.4-.2 .2z"/>
<path d="M308.8 324.1l1.6 1.6 .2-.2zM308.8 324.1l.2-.2 1.6 1.6z"/>
<path d="M323.8 324.1l1.6 1.6 .1-.2zM323.8 324.1l.1-.2 1.6 1.6z"/>
<path d="M337.7 324.1l1.6 1.6 .1-.2zM337.8 323.9l1.6 1.6-1.7-1.4z"/>
<path d="M194 340l1.6 1.6 .2-.2zM194 340l.2-.2 1.6 1.6z"/>
<path d="M337.8 358.9l-.1 .1 1.7 1.5zM337.7 359l1.7 1.5-.1 .1z"/>
<path d="M337.8 358.9l-.1 .1 1.7 1.5zM337.7 359l1.7 1.5-.1 .1z"/>
<path d="M194 365.4l1.8 1.4-1.6-1.6zM194 365.4l1.8 1.4-.2 .2z"/>
<path d="M194 365.4l1.6 1.6 .2-.2zM194 365.4l.2-.2 1.6 1.6z"/>
<path d="M323.9 365.2l-.1 .2 1.7 1.4zM323.8 365.4l1.7 1.4-.1 .2z"/>
<path d="M337.7 366.5l1.6 1.5 .1-.1zM337.8 366.3l1.6 1.6-1.7-1.4z"/>
<path d="M337.7 366.5l1.6 1.5 .1-.1zM337.8 366.3l1.6 1.6-1.7-1.4z"/>
<path d="M187.6 391.9l1.8 1.4-1.6-1.6zM187.6 391.9l1.8 1.4-.2 .1z"/>
<path d="M194 391.9l1.8 1.4-1.6-1.6zM194 391.9l1.8 1.4-.2 .1z"/>
<path d="M309 391.7l-.2 .2 1.8 1.4zM308.8 391.9l1.8 1.4-.2 .1z"/>
<path d="M337.8 391.7l-.1 .2 1.7 1.4zM337.7 391.9l1.7 1.4-.1 .1z"/>
<path d="M433.2 396.1l1.6 1.6 .2-.2zM433.4 395.9l1.6 1.6-1.8-1.4z"/>
<path d="M484.1 391.9l1.8 1.4-1.6-1.6zM484.1 391.9l1.8 1.4-.2 .1z"/>
<path d="M484.1 391.9l1.6 1.5 .2-.1zM484.1 391.9l.2-.2 1.6 1.6z"/>
<path d="M541.1 391.9l1.6 1.5 .2-.1zM541.1 391.9l.2-.2 1.6 1.6z"/>
<path d="M816.5 391.7l-.2 .2 1.8 1.4zM816.3 391.9l1.8 1.4-.2 .1z"/>
<path d="M822.8 391.7l-.1 .2 1.7 1.4zM822.7 391.9l1.7 1.4-.1 .1z"/>
<path d="M822.7 391.9l1.6 1.5 .1-.1zM822.7 391.9l.1-.2 1.6 1.6z"/>
<path d="M417.8 415.4l-1.4 1.7 1.6-1.5zM417.8 415.4l-1.4 1.7-.2-.1z"/>
<path d="M424.7 417l.2 .1 1.4-1.7zM426.3 415.4l.2 .2-1.6 1.5z"/>
<path d="M433.4 404.4l-.2 .2 1.8 1.4zM433.2 404.6l1.8 1.4-.2 .1z"/>
<path d="M484.1 404.6l1.8 1.4-1.6-1.6zM484.1 404.6l1.8 1.4-.2 .1z"/>
<path d="M541.3 404.4l-.2 .2 1.8 1.4zM541.1 404.6l1.8 1.4-.2 .1z"/>
<path d="M822.8 404.4l-.1 .2 1.7 1.4zM822.7 404.6l1.7 1.4-.1 .1z"/>
<path d="M829.2 404.4l-.2 .2 1.8 1.4zM829 404.6l1.8 1.4-.2 .1z"/>
<path d="M345.9 422.5l-1.4 1.7 1.5-1.6zM345.9 422.5l-1.4 1.7-.2-.2z"/>
<path d="M424.7 424l.2 .2 1.4-1.7zM426.3 422.5l.2 .1-1.6 1.6z"/>
<path d="M555.4 436.1l-1.4 1.8 1.6-1.6zM555.4 436.1l-1.4 1.8-.2-.2z"/>
<path d="M573.9 437.7l.2 .2 1.4-1.8zM575.5 436.1l.2 .2-1.6 1.6z"/>
<path d="M575.5 436.1l-1.4 1.8 1.6-1.6zM575.5 436.1l-1.4 1.8-.2-.2z"/>
<path d="M675.6 437.7l.1 .2 1.4-1.8zM677.1 436.1l.2 .2-1.6 1.6z"/>
<path d="M677.1 436.1l-1.4 1.8 1.6-1.6zM677.1 436.1l-1.4 1.8-.1-.2z"/>
<path d="M695.7 437.7l.1 .2 1.5-1.8zM697.3 436.1l.1 .2-1.6 1.6z"/>
<path d="M697.3 436.1l-1.5 1.8 1.6-1.6zM697.3 436.1l-1.5 1.8-.1-.2z"/>
<path d="M708.4 437.7l.1 .2 1.5-1.8zM710 436.1l.1 .2-1.6 1.6z"/>
<path d="M710 436.1l-1.5 1.8 1.6-1.6zM710 436.1l-1.5 1.8-.1-.2z"/>
<path d="M771.9 437.7l.1 .2 1.5-1.8zM773.5 436.1l.1 .2-1.6 1.6z"/>
<path d="M773.5 436.1l-1.5 1.8 1.6-1.6zM773.5 436.1l-1.5 1.8-.1-.2z"/>
<path d="M784.6 437.7l.1 .2 1.5-1.8zM786.2 436.1l.1 .2-1.6 1.6z"/>
<path d="M227.3 442.5l-1.4 1.7 1.6-1.5zM227.3 442.5l-1.4 1.7-.2-.1z"/>
<path d="M352.7 444.1l.2 .1 1.4-1.7zM354.3 442.5l.2 .2-1.6 1.5z"/>
<path d="M354.3 442.5l-1.4 1.7 1.6-1.5zM354.3 442.5l-1.4 1.7-.2-.1z"/>
<path d="M416.2 444.1l.2 .1 1.4-1.7zM417.8 442.5l.2 .2-1.6 1.5z"/>
<path d="M417.8 442.5l-1.4 1.7 1.6-1.5zM417.8 442.5l-1.4 1.7-.2-.1z"/>
<path d="M553.8 444.1l.2 .1 1.4-1.7zM555.4 442.5l.2 .2-1.6 1.5z"/>
<path d="M555.4 442.5l-1.4 1.7 1.6-1.5zM555.4 442.5l-1.4 1.7-.2-.1z"/>
<path d="M695.7 444.1l.1 .1 1.5-1.7zM697.3 442.5l.1 .2-1.6 1.5z"/>
<path d="M697.3 442.5l-1.5 1.7 1.6-1.5zM697.3 442.5l-1.5 1.7-.1-.1z"/>
<path d="M784.6 444.1l.1 .1 1.5-1.7zM786.2 442.5l.1 .2-1.6 1.5z"/>
</g>
<!-- layer: BDR -->
<g fill="none" stroke="#000" stroke-width=".42">
<path d="M11 12.5h892.7v584.8h-892.7zM863.6 15.7h32.6v578.4h-32.6zM867.1 19.2h25.6v47.6h-25.6zM867.1 19.2h25.6v9.5h-25.6zM867.1 38.2h25.6v9.6h-25.6zM867.1 28.7h25.6v9.5h-25.6zM867.1 47.8h25.6v9.5h-25.6zM867.1 57.3h25.6v9.5h-25.6zM867.1 70h25.6v39.6h-25.6zM867.1 112.8h25.6v149.7h-25.6zM867.1 265.7h11.2v121.6h-11.2zM881.5 265.7h11.2v121.6h-11.2z"/>
<path d="M867.1 390.5h25.6v114.1h-25.6zM867.1 517.3h25.6h-25.6M867.1 507.8h25.6h-25.6M867.1 536.4h25.6h-25.6M867.1 526.9h25.6h-25.6M867.1 545.9h25.6h-25.6M867.1 555.4h25.6v9.6h-25.6zM867.1 555.4h25.6M867.1 568.1h25.6v22.5h-25.6zM867.1 565h25.6v-57.2h-25.6v57.2h25.6M867.1 568.1h25.6"/>
</g>
<!-- layer: Border TEXT -->
<g fill="#000">
<path d="M880.9 20.5h.3l1 1.6v-1.6h.2v2h-.2l-1.1-1.6v1.6h-.2zM882.9 30.1h1.6v.2h-.7v1.8h-.3v-1.8h-.6zM884.4 20.5h.3l.6 .9 .6-.9h.3l-.8 1.1v.9h-.3v-.9zM882.4 40.1l.8-.5v1.9h-.3v-1.5l-.5 .3zM882.3 49.2l.6-.1 .4 .3v.6l-.9 .8h1v.3h-1.4l1.1-1.4-.3-.4-.7 .3zM879 58.6h.3v1.8h1v.2h-1.3zM883.8 58.6h.3l.6 1.8 .6-1.8h.3l-.8 2h-.2zM885.6 60.3l.3 .3zM879.7 509.2h.2l1.1 1.5v-1.5h.2v2h-.2l-1.1-1.6v1.6h-.2zM881.2 509.2h1.6v.2h-.7v1.8h-.2v-1.8h-.7zM887.1 509.2h1.3v.2h-1v.6h.9v.3h-.9v.9h-.3zM888.3 509.2h1.6v.2h-.7v1.8h-.2v-1.8h-.7z"/>
<path d="M885.5 528.2h1.3v.3h-1.1v.6h1v.2h-1v.9h-.2zM885.7 537.8h1.4v.2h-1.1v.6h.9v.2h-.9v.9h-.3zM885.9 518.7h1.4v.2h-1.1v.6h.9v.3h-.9v.9h-.3zM886.7 528.2h1.5v.3h-.6v1.7h-.3v-1.7h-.6zM887 537.8h1.5v.2h-.6v1.7h-.3v-1.7h-.6zM887.2 518.7h1.5v.2h-.6v1.8h-.3v-1.8h-.6zM876.9 547.3h.2v1.7h1v.3h-1.2zM878.9 556.8h.2v1.8h1v.2h-1.2zM885.7 556.8h1.6v.2h-.7v1.8h-.3v-1.8h-.6zM886.5 547.3h1.3v.2h-1.1v.6h1v.3h-1v.9h-.2zM887.7 547.3h1.6v.2h-.7v1.8h-.2v-1.8h-.7z"/>
<path d="M885.2 30h.3l-.2 .6h.4l.4-.6 .1 .8h-.3l-.1 .5 .4 .2h-.4l-.1 .6h-.2l.1-.6h-.4l-.4 .6-.1-.8h.3l.1-.5-.4-.2h.4zM885.3 30.8l-.1 .5h.4l.1-.5z"/>
</g>
<!-- layer: A-Anno-Titl -->
<path d="M867.2 390.4h25.4v114.3h-25.4z" fill="none" stroke="#000" stroke-width=".51"/>
<!-- layer: NOTES -->
<path d="M37.2 23.9h129.1" fill="none" stroke="#000" stroke-width=".42"/>
<!-- layer: M_Bold -->
<path d="M578.4 577.1h127M578.4 578.7h122.2M689.4 580.7l-2.6 3.6" fill="none" stroke="#000" stroke-width=".42"/>
<g fill="#000" stroke="#000" stroke-width=".42">
<path d="M873.4 20.3h8.3v2.8h-8.3zM877.2 24.7h5.5v3.3h-5.5zM873.4 29.9h9.7v2.8h-9.7zM881.4 20.3h3.2v2.8h-3.2zM873.7 58.4h5.8v2.8h-5.8zM897.6 77.3h3.3v19.8h-3.3zM897.6 105.6h3.3v11.8h-3.3zM897.6 130.8h3.3v29.1h-3.3zM870.2 158.7h5.5v32.3h-5.5zM897.6 171.7h3.3v21.8h-3.3zM870.2 192.6h5.5v24h-5.5zM897.6 194.4h3.3v19.8h-3.3z"/>
<path d="M897.6 220.7h3.3v15.1h-3.3zM897.6 252.5h3.3v24.4h-3.3zM897.6 285.5h3.3v11h-3.3zM897.6 297.4h3.3v11.1h-3.3zM625.4 335.6h3.3v11.1h-3.3zM897.6 321.2h3.3v26.8h-3.3zM634.8 368.4h14.4v3.3h-14.4zM897.6 356.9h3.3v14.2h-3.3zM584.4 389.8h11.3v3.3h-11.3zM897.6 379.8h3.3v12.2h-3.3zM897.6 396.1h3.3v16.3h-3.3zM897.6 417.3h3.3v20.9h-3.3z"/>
<path d="M897.6 470.2h3.3v17h-3.3zM869.7 509h11.5v2.8h-11.5zM897.6 495.9h3.3v12.4h-3.3zM870.5 547.1h6.8v2.8h-6.8zM872.5 556.6h6.8v2.8h-6.8zM897.6 521h3.3v19.8h-3.3zM874.5 570.3h9.2v2.8h-9.2z"/>
</g>
<g font-size="8.9">
<text x="37.2" y="22">GENERAL BASEMENT NOTES:</text>
<text x="875.9" y="382.9" transform="rotate(-90 875.9 382.9)">FTG &amp; FOUNDATION PLAN</text>
<text x="577.7" y="575.4">FTG &amp; FOUNDATION PLAN</text>
<text x="871.6" y="585.5">A1.1</text>
</g>
<g font-size="4.4">
<text x="873.1" y="36.6">20-142</text>
<text x="879.2" y="46.2">-</text>
<text x="879.2" y="55.7">-</text>
<text x="870.2" y="65.2">1/11/2021</text>
<text x="883.4" y="206.1" transform="rotate(-90 883.4 206.1)">305 W. Shangri-La</text>
<text x="888.2" y="209.4" transform="rotate(-90 888.2 209.4)">Toquerville, UT 84774</text>
<text x="874.8" y="515.7">1713</text>
<text x="874.8" y="525.3">1705</text>
<text x="878.7" y="534.8">0</text>
<text x="876.2" y="544.3">909</text>
<text x="875" y="553.8">3418</text>
<text x="875" y="563.4">3418</text>
<text x="668.7" y="584.1">SCALE:</text>
<text x="690.2" y="584.1">&quot; = 1'-0&quot;</text>
</g>
<g font-size="3.3">
<text x="37.3" y="31.8">1.</text>
<text x="43.7" y="31.8">1&quot; WATER LINE REQUIRED TO ALL WATER HEATERS.</text>
<text x="37.5" y="40.4">3.</text>
<text x="37.6" y="36.1">2.</text>
<text x="43.9" y="40.4">COMBUSTION AIR MUST ENTER FROM EXTERIOR OF MECHANICAL ROOM.</text>
<text x="44" y="36.1">WATER HEATERS TO HAVE ENGINEERED SEISMIC CONNECTION STRAPS.</text>
<text x="37.6" y="44.7">4.</text>
<text x="44.1" y="44.7">ALL CONCRETE BELOW FINAL GRADE MUST HAVE DAMP PROOFING.</text>
<text x="37.5" y="48.9">5.</text>
<text x="43.7" y="48.9">1 EGRESS LANDER REQUIRED IF NO OTHER EXIT.</text>
<text x="900.2" y="76.4" transform="rotate(-90 900.2 76.4)">ACT.</text>
<text x="272" y="106">15'-8&quot;</text>
<text x="381" y="106">18'-8&quot;</text>
<text x="900.2" y="104.6" transform="rotate(-90 900.2 104.6)">THE</text>
<text x="319" y="119.7" transform="rotate(-90 319 119.7)">1'-0&quot;</text>
<text x="451.3" y="119.7" transform="rotate(-90 451.3 119.7)">1'-0&quot;</text>
<text x="501.8" y="131">88'-0&quot;</text>
<text x="900.2" y="129.8" transform="rotate(-90 900.2 129.8)">WORK&quot;</text>
<text x="380.1" y="137.7">49'-8&quot;</text>
<text x="659.5" y="137.7">38'-4&quot;</text>
<text x="308.9" y="149.2" transform="rotate(-90 308.9 149.2)">10'-0&quot;</text>
<text x="484.2" y="149.2" transform="rotate(-90 484.2 149.2)">10'-0&quot;</text>
<text x="545.1" y="144.1">2'-0&quot;</text>
<text x="665.8" y="144.1">36'-4&quot;</text>
<text x="377.6" y="152">CONC. PATIO</text>
<text x="900.2" y="170.8" transform="rotate(-90 900.2 170.8)">AS AN</text>
<text x="822.7" y="212.7" transform="rotate(-90 822.7 212.7)">10'-0&quot;</text>
<text x="900.2" y="219.7" transform="rotate(-90 900.2 219.7)">TO</text>
<text x="308.9" y="224.4" transform="rotate(-90 308.9 224.4)">13'-8&quot;</text>
<text x="484.2" y="223.9" transform="rotate(-90 484.2 223.9)">13'-6&quot;</text>
<text x="566.9" y="225.5">STEP AND FOUNDATION</text>
<text x="365.6" y="232.6">4&quot; CONCRETE SLAB OVER</text>
<text x="368.1" y="236.6">APPROVED SOIL (TYP.)</text>
<text x="194" y="244.4" transform="rotate(-90 194 244.4)">20'-0&quot;</text>
<text x="900.2" y="251.5" transform="rotate(-90 900.2 251.5)">AND ARE</text>
<text x="271.6" y="252.8">15'-10&quot;</text>
<text x="816.3" y="262.5" transform="rotate(-90 816.3 262.5)">6'-0&quot;</text>
<text x="484.2" y="275.2" transform="rotate(-90 484.2 275.2)">3'-0&quot;</text>
<text x="308.9" y="281" transform="rotate(-90 308.9 281)">4'-6&quot;</text>
<text x="796.1" y="284.4">STEP IN FOUNDATION</text>
<text x="900.2" y="284.6" transform="rotate(-90 900.2 284.6)">ARE</text>
<text x="187.7" y="288.8" transform="rotate(-90 187.7 288.8)">34'-0&quot;</text>
<text x="829" y="295.2" transform="rotate(-90 829 295.2)">36'-0&quot;</text>
<text x="816.3" y="300.6" transform="rotate(-90 816.3 300.6)">6'-0&quot;</text>
<text x="308.9" y="311.7" transform="rotate(-90 308.9 311.7)">5'-2&quot;</text>
<text x="179.6" y="313.4">STEP IN FOUNDATION</text>
<text x="258.8" y="312.8">11'-6&quot;</text>
<text x="310.2" y="312.8">4'-0&quot;</text>
<text x="333.4" y="312.8">3'-8&quot;</text>
<text x="389.5" y="312.9">14'-4&quot;</text>
<text x="449.9" y="312.9">4'-4&quot;</text>
<text x="508.6" y="312.8">14'-6&quot;</text>
<text x="796.1" y="322.6">STEP IN FOUNDATION</text>
<text x="822.7" y="320.6" transform="rotate(-90 822.7 320.6)">24'-0&quot;</text>
<text x="900.2" y="320.3" transform="rotate(-90 900.2 320.3)">ONLY.</text>
<text x="194" y="326.4" transform="rotate(-90 194 326.4)">5'-10&quot;</text>
<text x="484.2" y="341.3" transform="rotate(-90 484.2 341.3)">17'-6&quot;</text>
<text x="337.7" y="345.6" transform="rotate(-90 337.7 345.6)">5'-6&quot;</text>
<text x="323.8" y="348.8" transform="rotate(-90 323.8 348.8)">6'-6&quot;</text>
<text x="194" y="356.7" transform="rotate(-90 194 356.7)">4'-0&quot;</text>
<text x="816.3" y="358.8" transform="rotate(-90 816.3 358.8)">12'-0&quot;</text>
<text x="900.2" y="356" transform="rotate(-90 900.2 356)">FOR</text>
<text x="308.9" y="363" transform="rotate(-90 308.9 363)">10'-8&quot;</text>
<text x="337.8" y="366.9" transform="rotate(-90 337.8 366.9)">1'-2&quot;</text>
<text x="641.7" y="366.9">8&quot; WIDE STEM WALL</text>
<text x="650.1" y="371">GARAGE AREA</text>
<text x="194.1" y="382.6" transform="rotate(-90 194.1 382.6)">4'-2&quot;</text>
<text x="337.7" y="383.1" transform="rotate(-90 337.7 383.1)">4'-0&quot;</text>
<text x="900.2" y="378.9" transform="rotate(-90 900.2 378.9)">USE</text>
<text x="370.6" y="391.4">CONC. PATIO</text>
<text x="596.6" y="392.4">CURB TO</text>
<text x="900.2" y="395.2" transform="rotate(-90 900.2 395.2)">A</text>
<text x="581.2" y="396.4">FLOOR FOR DOOR</text>
<text x="433.3" y="404.4" transform="rotate(-90 433.3 404.4)">1'-4&quot;</text>
<text x="484.2" y="402.2" transform="rotate(-90 484.2 402.2)">2'-0&quot;</text>
<text x="541.2" y="402.2" transform="rotate(-90 541.2 402.2)">2'-0&quot;</text>
<text x="822.7" y="402.2" transform="rotate(-90 822.7 402.2)">2'-0&quot;</text>
<text x="417.9" y="415.5">1'-4&quot;</text>
<text x="900.2" y="416.4" transform="rotate(-90 900.2 416.4)">IS</text>
<text x="381" y="422.5">12'-8&quot;</text>
<text x="561.5" y="436.2">3'-2&quot;</text>
<text x="621.3" y="436.2">16'-0&quot;</text>
<text x="683.2" y="436.2">3'-2&quot;</text>
<text x="699.6" y="436.2">2'-0&quot;</text>
<text x="736.6" y="436.2">10'-0&quot;</text>
<text x="775.8" y="436.2">2'-0&quot;</text>
<text x="285.9" y="442.5">20'-0&quot;</text>
<text x="381" y="442.5">10'-0&quot;</text>
<text x="481.7" y="442.5">21'-8&quot;</text>
<text x="621.4" y="442.6">22'-4&quot;</text>
<text x="736.6" y="442.5">14'-0&quot;</text>
<text x="900.2" y="469.3" transform="rotate(-90 900.2 469.3)">AND DESIGN. THE</text>
<text x="900.2" y="495" transform="rotate(-90 900.2 495)">FOX</text>
<text x="900.2" y="520.1" transform="rotate(-90 900.2 520.1)">2020 J.</text>
</g>
<g font-size="3.1">
<text x="686.6" y="582.5">1</text>
<text x="688.4" y="584.7">4</text>
</g>
<g font-size="2.8">
<text x="876.4" y="41.5">REV. 1</text>
<text x="876.2" y="51.1">REV. 2</text>
<text x="880.6" y="60.6">EV.</text>
<text x="882.2" y="511.2">Q/FT</text>
<text x="870.9" y="520.7">MAIN FLR SQ/FT</text>
<text x="871.5" y="530.2">2ND FLR SQ/FT</text>
<text x="871.2" y="539.7">GARAGE SQ/FT</text>
<text x="878.1" y="549.3">IN SQ/FT</text>
<text x="880.3" y="558.8">Q/FT</text>
<text x="884.5" y="572.5">#</text>
</g>
</svg>
